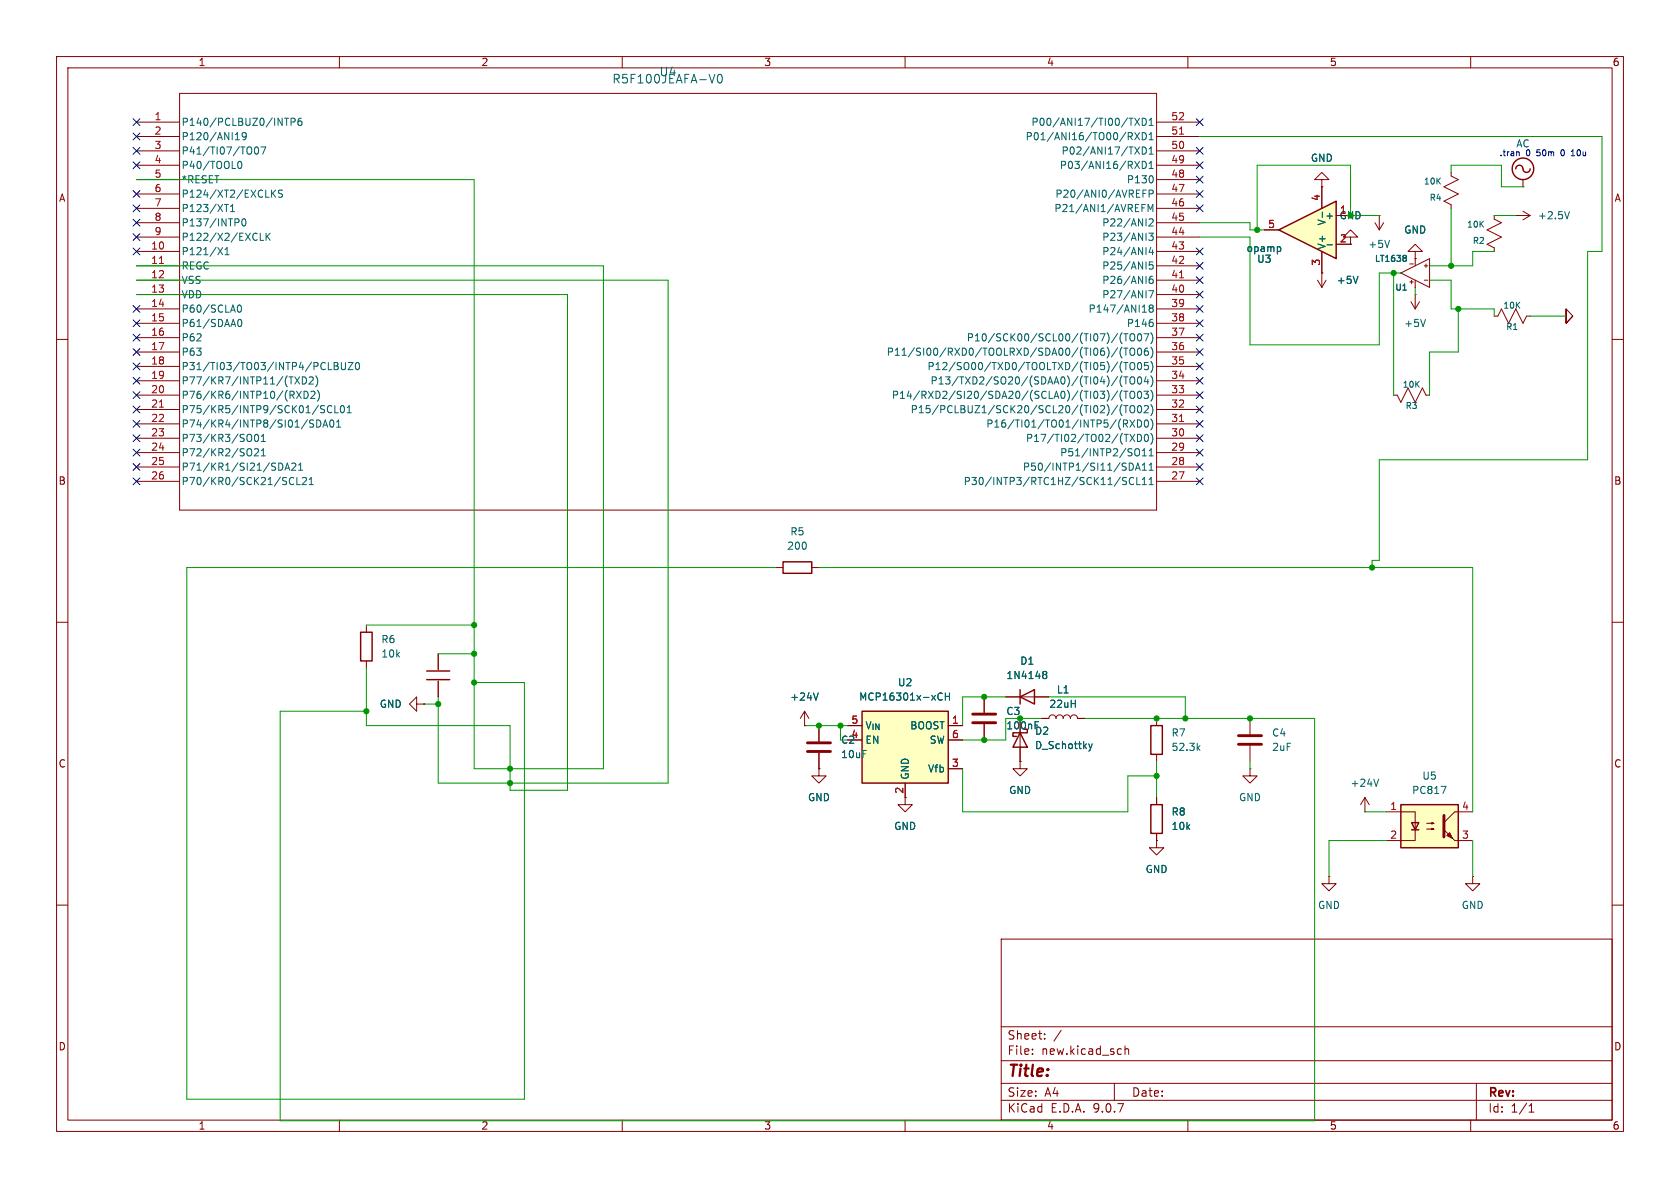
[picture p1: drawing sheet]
<svg xmlns="http://www.w3.org/2000/svg" width="297mm" height="210mm" viewBox="0 0 297 210" stroke-linecap="round" stroke-linejoin="round" font-family="sans-serif">
<g fill="none" stroke="#840000" stroke-width=".18">
<path d="M10 10h277v190h-277zM12 12h273v186h-273zM60 10v2M110 10v2M160 10v2M210 10v2M260 10v2M250.2 44.5h1.3l-1.3-1.3-1.3 1.3h1.3v1.2M250.2 45.7h.1M276.9 54.6v2.6l1.2-1.3-1.2-1.3v2.6l1.2-1.3M276.9 55.9h.1M10 60h2"/>
<path d="M285 60h2M10 110h2M285 110h2M221 127v2.8M221 131.8v2.8M10 160h2M177 166h108v32h-108zM285 160h2M60 198v2M110 198v2M160 198v2M177 194.5h108"/>
<path d="M177 191.5h108M177 187.5h108M177 181.5h108M182.5 186.3v.1M182.5 185.5v.1M184.7 183.6v.1M184.7 182.8v.1M187.6 182.1l-1.3 2M197 191.5v3M198.9 184.9v1.5M198.9 185.5l.2-.1 .4 .1v.9M210 198v2"/>
<path d="M260 198v2M261 191.5v6.5M270.3 196.6h.9M270.3 195.5l.4-.4v1.5"/>
</g>
<path d="M218.9 130h4.1M218.9 131.6h4.1" fill="none" stroke="#840000" stroke-width=".51"/>
<path d="M247.6 142.2h10.2v7.7h-10.2z" fill="#ffffc2"/>
<g fill="none" stroke="#840000" stroke-width=".25">
<path d="M268 29.8a.67 .67 0 0 1 .7-.6 .67 .67 0 0 1 .6 .9 .64 .64 0 0 0 .7 .4 .64 .64 0 0 0 .5-.7M138.4 99.3h5.1v2h-5.1zM180.3 123.2l2.6-1.3v2.6zM180.3 121.9v2.6M203.5 128.3h2v5.1h-2zM247.6 142.2h10.2v7.7h-10.2zM249.6 145.4h1.2l-.6 1.3zM249.6 146.7h1.2"/>
<circle cx="269.2" cy="29.8" r="1.9"/>
</g>
<g fill="none" stroke="#840000" stroke-width=".18">
<path d="M31.7 16.5h172.8v73.7h-172.8zM24.1 21.6h7.6M24.1 24.1h7.6M24.1 26.7h7.6M24.1 29.2h7.6M24.1 31.8h7.6M24.1 34.3h7.6M24.1 36.8h7.6M24.1 39.4h7.6M204.5 21.6h7.6M204.5 24.1h7.6M204.5 26.7h7.6"/>
<path d="M204.5 29.2h7.6M204.5 31.8h7.6M204.5 34.3h7.6M204.5 36.8h7.6M204.5 39.4h7.6M233.7 31.8h1.2l-1.2-1.3-1.3 1.3h1.3v1.2M233.7 33h.1M256.5 36.8h.1M256.5 30.5h.1M256.5 30.5v.6l1.3 .7-2.5 1.2 2.5 1.3-2.5 1.3 1.2 .6v.6M264.2 38.1h.1M264.2 38.1v.6l1.2 .7-2.5 1.2 2.5 1.3-2.5 1.3 1.3 .6v.7"/>
<path d="M268 38.1h.1M268 38.1h2.5M269.2 33h.1M269.2 37.3l1.3 .8M269.2 31.8v1.2M270.5 38.1l-1.3 .8M24.1 41.9h7.6M24.1 44.5h7.6M24.1 47h7.6M24.1 49.5h7.6M24.1 52.1h7.6M24.1 54.6h7.6"/>
<path d="M24.1 57.2h7.6M24.1 59.7h7.6M204.5 41.9h7.6M204.5 44.5h7.6M204.5 47h7.6M204.5 49.5h7.6M204.5 52.1h7.6M204.5 54.6h7.6M204.5 57.2h7.6M204.5 59.7h7.6M264.2 44.5h.1M24.1 62.2h7.6"/>
<path d="M24.1 64.8h7.6M24.1 67.3h7.6M24.1 69.9h7.6M24.1 72.4h7.6M24.1 74.9h7.6M24.1 77.5h7.6M204.5 62.2h7.6M204.5 64.8h7.6M204.5 67.3h7.6M204.5 69.9h7.6M204.5 72.4h7.6M204.5 74.9h7.6"/>
<path d="M204.5 77.5h7.6M24.1 80h7.6M24.1 82.6h7.6M24.1 85.1h7.6M204.5 80h7.6M204.5 82.6h7.6M204.5 85.1h7.6M137.2 100.3h1.2M143.5 100.3h1.3M142.2 128.3h.1M142.2 125.7l-.7 1.3M142.2 125.7l.8 1.3"/>
<path d="M142.2 125.7v2.6M144.8 135.9v1.3h1.2l-1.2 1.2-1.3-1.2h1.3M144.8 135.9h.1M144.8 128.3v2.8M144.8 133.1v2.8M174 123.2v2.8M174 128v2.8M177.8 123.2h7.6M180.3 134.6v1.3h1.3l-1.3 1.3-1.2-1.3h1.2M180.3 134.6h.1M204.5 127v1.3M204.5 133.4v1.2"/>
<path d="M160 141v1.2h1.3l-1.3 1.3-1.3-1.3h1.3M234.9 154.9v1.3h1.3l-1.3 1.3-1.2-1.3h1.2M234.9 154.9h.1M245.1 143.5h5.1v5.1h-5.1M252.2 145.5h1.3l-.4 .2v-.3l.4 .1M252.2 146.6h1.3l-.4 .1v-.3l.4 .2M257.2 148.6h3.1M260.3 154.9v1.3h1.3l-1.3 1.3-1.2-1.3h1.2M260.3 154.9h.1M260.3 143.5h-3.1l-1.9 1.9"/>
</g>
<path d="M142.7 131.3h4.1M142.7 132.8h4.1M172 126.2h4M172 127.8h4M255.3 144.1v3.9" fill="none" stroke="#840000" stroke-width=".51"/>
<g fill="#840000" stroke="#840000" stroke-width=".18">
<path d="M255.8 147.7l.5-.5 .5 1z"/>
<path d="M255.3 146.7l1.9 1.9z"/>
</g>
<g fill="none" stroke="#006464" stroke-width=".18">
<path d="M126.4 13.1l-.5 1.6M127 13.3l.2-.2a.83 .83 0 0 1 .6 .7 .83 .83 0 0 1-.3 .8l-.2 .1a.82 .82 0 0 1-.3-1.4zM39.7 36.1h.7M40.8 37.4h.7M40.8 36.5l.3-.4v1.3M41.6 24.7h.7M42.1 28.6l.2-.1a.68 .68 0 0 1 .5 .7 .68 .68 0 0 1-.5 .6l-.2-.1-.1-.4zM42.1 38.7l.2 .2-.2 .4M42.9 38.7h.2a.68 .68 0 0 1 .4 .6 .68 .68 0 0 1-.4 .6 .84 .84 0 0 1-.2-1.2zM43.5 24l-.2 .2h-.4l-.1-.2 .1-.5 .4-.1 .2 .2a.84 .84 0 0 1-.3 1.1h-.3M45.2 26h.1a.68 .68 0 0 1 .4 .6 .68 .68 0 0 1-.4 .6 .84 .84 0 0 1-.1-1.2zM46.1 26h.9l-.6 1.2"/>
<path d="M48 33.6v1.3M48.2 34.1l.5 .8M48.7 33.6l-.7 .7M49.9 33.7l-.4-.1-.2 .1v.4l.5 .2 .1 .3-.2 .3-.5-.1M50.3 20.9h.7M50.7 20.9v1.3M51.5 21.6l.6-.1 .1-.2-.1-.3-.6-.1v1.3M53.3 20.9l-.4 .1a.86 .86 0 0 0 0 1.2l.4-.2 .1-.4-.3-.2h-.3l-.1 .2M199.6 20.9h.7M199.8 24.1l.4 .6M200.1 23.6v.4M200.6 26l.9 1.2"/>
<path d="M200.6 28.5l.9 1.3M200.6 20.9l.9 1.3M200.6 23.4l.9 1.3M201.5 26l-.9 1.2M201.5 28.5l-.9 1.3M201.5 20.9l-.9 1.3M201.5 23.4l-.9 1.3M201.9 36.1h.6M201.9 36.7h.4M201.9 20.9a.64 .64 0 0 1 .8 .6 .64 .64 0 0 1-.8 .7zM201.9 23.4a.64 .64 0 0 1 .8 .7 .64 .64 0 0 1-.8 .6zM201.9 26a.64 .64 0 0 1 .8 .6 .64 .64 0 0 1-.8 .6z"/>
<path d="M201.9 28.5a.64 .64 0 0 1 .8 .7 .64 .64 0 0 1-.8 .6zM202.1 33.6h.6M202.1 34.2h.4M203 37.4v-1.3l.4 .9 .4-.9v1.3M203.1 34.3l.7-.1 .1-.2-.1-.3-.7-.1v1.3M203.1 22.2h.8M203.1 24.7h.8M203.1 27.2h.8M203.1 29.8h.8M203.1 38.8l.5-.1 .3 .3-.8 .9h.8M203.1 21.3l.4-.4v1.3M203.1 23.8l.4-.4v1.3"/>
<path d="M203.1 26.3l.4-.3v1.2M203.1 28.9l.4-.4v1.3M203.8 31.2l.1 .3-.1 .7M277.5 37.4l-.5 1.3M38.5 43.8l.9 1.2M39.4 43.8l-.9 1.2M39.8 45h.7M39.8 44.1l.3-.3v1.2M42.1 56.6l.2-.1a.68 .68 0 0 1 .5 .6 .68 .68 0 0 1-.5 .6l-.2-.1-.1-.4zM42.1 54l.2-.1a.68 .68 0 0 1 .4 .7 .68 .68 0 0 1-.4 .6 .84 .84 0 0 1-.2-1.2zM46 41.2v1.3h.6M47 41.2v1.3"/>
<path d="M47.2 41.8l.6 .7M47.8 41.2l-.8 .7M198.4 58.8a1.46 1.46 0 0 0 0 2M198.7 59h.7M199 59v1.3M199.8 59.2l.3-.2a.43 .43 0 0 1 .5 .4v.4a.42 .42 0 0 1-.4 .5 .42 .42 0 0 1-.4-.5zM201.3 59.1l.1-.1a.68 .68 0 0 1 .4 .6 .68 .68 0 0 1-.4 .7 .84 .84 0 0 1-.1-1.2zM201.9 55.2h.8M202.2 59h.9l-.6 1.3M203.1 41.2h.8l-.4 .5 .3 .1v.6l-.2 .1-.5-.1M203.1 51.4h.8l-.5 1.2M203.4 54.5l-.3-.3 .3-.3h.2l.3 .3-.3 .3"/>
<path d="M203.4 54.5l-.3 .2 .1 .4 .2 .1 .4-.1 .1-.2v-.2l-.3-.2M203.4 54.5h.2M203.5 43.7l-.4 .9h.8M203.5 58.8a1.46 1.46 0 0 1 0 2M203.8 48.8l-.4 .1a.86 .86 0 0 0 0 1.2l.4-.1 .1-.4-.3-.3-.3 .1-.2 .2M203.8 57l.1 .2-.1 .5M203.8 44.2v.8M203.8 46.3h-.6l-.1 .6 .2-.1h.5l.1 .2-.1 .4-.2 .2-.5-.2M44.3 76.8a.9 .9 0 0 1 0 1.2M44.3 79.4a.9 .9 0 0 1 0 1.1M45 79.4l.5-.1 .2 .4-.8 .9h.8M45.2 76.8h.1a.68 .68 0 0 1 .4 .6 .68 .68 0 0 1-.4 .6 .84 .84 0 0 1-.1-1.2z"/>
<path d="M46.2 79.7l.4-.4v1.3M46.2 78h.7M46.2 77.1l.4-.3v1.2M52.1 66.6l.9 1.3M52.4 69.2l.9 1.2M53 66.6l-.9 1.3M53.3 69.2l-.9 1.2M53.5 66.6a.64 .64 0 0 1 .7 .7 .64 .64 0 0 1-.7 .6zM53.8 69.2a.64 .64 0 0 1 .7 .6 .64 .64 0 0 1-.7 .6zM54.7 66.7l.4-.1 .3 .4-.8 .9h.8M55 69.3l.4-.1 .3 .3-.8 .9h.8M55 74.8l.3 .2 .1 .3-.2 .2h-.3"/>
<path d="M55 74.2l.4 .1M55.8 66.4a1.46 1.46 0 0 1 0 2M56 74.2a.64 .64 0 0 1 .7 .7 .64 .64 0 0 1-.7 .6zM56.1 69a1.46 1.46 0 0 1 0 1.9M56.8 72.2l.5 .2 .1 .2-.1 .3-.5 .1M56.8 71.8h.6M57.1 75.5l.4-1.3 .4 1.3M57.2 75.1h.6M58 65.3h.7M58.4 74.4l.2-.2a.68 .68 0 0 1 .4 .7 .68 .68 0 0 1-.4 .6l-.2-.1-.1-.4zM58.7 71.8a.6 .6 0 0 0-.9 .4 .6 .6 0 0 0 .6 .8l.3-.2M59.1 64.1h.4l.2 .2-.2 .4 .2 .1 .1 .3-.2 .2h-.5z"/>
<path d="M59.1 64.7h.4M59.2 71.7v1.3h.6M59.5 75.5h.7M59.5 74.6l.4-.4v1.3M60.3 64.1v1l.3 .2h.4l.1-.2v-1M60.3 71.8l.2-.1a.68 .68 0 0 1 .4 .6 .68 .68 0 0 1-.4 .7 .84 .84 0 0 1-.2-1.2zM61.4 73h.7M61.4 72.1l.3-.4v1.3M61.6 64.1h.8l-.8 1.2h.8M63 64.1h.1a.68 .68 0 0 1 .5 .6 .68 .68 0 0 1-.5 .6 .84 .84 0 0 1-.1-1.2zM194.5 69.2h.8l-.4 .4M195.2 69.7l.1 .2-.1 .5"/>
<path d="M195.8 69a1.47 1.47 0 0 1-.1 1.9M197.6 61.5l-1.1 1.6M197.6 66.6l-1.1 1.6M197.6 69.1l-1.1 1.6M197.6 71.6l-1.1 1.7M198.4 61.4a1.46 1.46 0 0 0 0 1.9M198.4 63.9a1.46 1.46 0 0 0 0 1.9M198.4 66.4a1.46 1.46 0 0 0 0 2M198.4 69a1.46 1.46 0 0 0 0 1.9M198.4 71.5a1.46 1.46 0 0 0 0 2M198.6 74.2h.5l.2 .3-.1 .3-.6 .1M198.7 64.1h.7"/>
<path d="M198.7 66.6h.7M198.7 69.2h.7M198.7 71.7h.7M198.7 61.5h.7M198.9 74.9l.4 .6M199 61.5v1.3M199 64.1v1.2M199 66.6v1.3M199 69.2v1.2M199 71.7v1.3M199.8 74.2l.8 1.3M199.8 76.8l.8 1.2"/>
<path d="M199.8 64.3l.3-.2a.43 .43 0 0 1 .5 .4v.4a.42 .42 0 0 1-.4 .5 .42 .42 0 0 1-.4-.5zM199.8 66.8l.3-.2a.43 .43 0 0 1 .5 .4v.5a.42 .42 0 0 1-.4 .4 .42 .42 0 0 1-.4-.4zM199.8 69.3l.3-.1a.43 .43 0 0 1 .5 .4v.4a.42 .42 0 0 1-.4 .4 .42 .42 0 0 1-.4-.4zM199.8 71.9l.3-.2a.43 .43 0 0 1 .5 .4v.4a.42 .42 0 0 1-.4 .5 .42 .42 0 0 1-.4-.5zM199.8 61.7l.3-.2a.43 .43 0 0 1 .5 .5v.4a.42 .42 0 0 1-.4 .4 .42 .42 0 0 1-.4-.4zM200.6 74.2l-.8 1.3M200.6 76.8l-.8 1.2M201.1 74.2a.64 .64 0 0 1 .7 .7 .64 .64 0 0 1-.7 .6zM201.1 76.8a.64 .64 0 0 1 .7 .6 .64 .64 0 0 1-.7 .6zM201.2 79.3l.1 .1a.81 .81 0 0 1-.1 1.2M201.3 64.1h.1a.68 .68 0 0 1 .4 .6 .68 .68 0 0 1-.4 .6 .84 .84 0 0 1-.1-1.2zM201.3 66.7l.1-.1a.68 .68 0 0 1 .4 .7 .68 .68 0 0 1-.4 .6 .84 .84 0 0 1-.1-1.2z"/>
<path d="M201.3 69.2h.1a.68 .68 0 0 1 .4 .6 .68 .68 0 0 1-.4 .6 .84 .84 0 0 1-.1-1.2zM201.3 71.8l.1-.1a.68 .68 0 0 1 .4 .6 .68 .68 0 0 1-.4 .7 .84 .84 0 0 1-.1-1.2zM201.3 61.6l.1-.1a.68 .68 0 0 1 .4 .7 .68 .68 0 0 1-.4 .6 .84 .84 0 0 1-.1-1.2zM201.9 79.7l.4-.4v1.3M202.2 69.2h.8l-.4 .4 .4 .2v.5l-.2 .1-.6-.1M202.3 71.8l.5-.1 .2 .4-.8 .9h.8M202.4 74.4l.2-.2a.68 .68 0 0 1 .4 .7 .68 .68 0 0 1-.4 .6l-.2-.1-.1-.4zM202.4 76.9l.2-.1a.68 .68 0 0 1 .4 .6 .68 .68 0 0 1-.4 .6l-.2-.1-.1-.3zM202.6 66.6l-.3 .9h.8M202.9 61.5l-.4 .1a.86 .86 0 0 0 0 1.2l.5-.1v-.4l-.2-.3h-.3l-.2 .3M202.9 67v.9M203 64.1h-.6l-.1 .6 .2-.1h.4l.1 .2v.4l-.2 .1-.5-.1"/>
<path d="M203.1 79.7l.4-.4v1.3M203.5 76.6a1.46 1.46 0 0 1 0 1.9M203.5 61.4a1.46 1.46 0 0 1 0 1.9M203.5 63.9a1.46 1.46 0 0 1 0 1.9M203.5 66.4a1.46 1.46 0 0 1 0 2M203.5 69a1.46 1.46 0 0 1 0 1.9M203.5 71.5a1.46 1.46 0 0 1 0 2M203.5 74.1a1.46 1.46 0 0 1 0 1.9M46.2 80.6h.7M49.3 81.9a.64 .64 0 0 1 .7 .6 .64 .64 0 0 1-.7 .6M50.4 83.1l.4-1.2 .4 1.2M50.5 82.8h.6"/>
<path d="M51.3 85.5l.3 .2 .3-.2M51.6 82l.5-.1 .2 .3-.8 .9h.8M51.9 84.5l-.3-.1-.3 .2M52.5 84.4v1.3h.6M52.8 83.1h.7M52.8 82.2l.3-.3v1.2M53.5 84.5l.4-.1 .3 .4-.8 .9h.8M54.7 85.7h.7M54.7 84.8l.3-.4v1.3M198.6 84.5h.6M198.6 84.9l.4 .2 .2 .2-.2 .3-.4 .1M199.6 81.9a.64 .64 0 0 1 .8 .6 .64 .64 0 0 1-.8 .6"/>
<path d="M200.4 84.5a.6 .6 0 0 0-.8 .4 .6 .6 0 0 0 .6 .8l.2-.2M200.7 83.1l.5-1.2 .4 1.2M200.9 82.8h.6M201 84.4v1.3h.6M201.9 80.6h.8M201.9 83.1h.8M201.9 85.7h.8M201.9 82.2l.4-.3v1.2M201.9 84.8l.4-.4v1.3M203.1 80.6h.8M203.1 83.1h.8M203.1 85.7h.8"/>
<path d="M203.1 82.2l.4-.3v1.2M203.1 84.8l.4-.4v1.3M184.5 119.2h.1M184.5 118.8l.3-.1 .2 .1 .1 .2-.3 .2M184.6 119.2h.2M184.6 119.2l-.1 .1M184.8 119.2l.3 .3-.1 .3-.2 .2-.3-.1M144.7 122.5l-.5 1.3M183 128.2h.4M183 127.6h.6M211.8 132.2l.3 .5M212.1 131.8l-.4 .5"/>
<path d="M254.8 139h.8l-.5 1.3"/>
</g>
<path d="M208.5 23.7h.7M28.2 46.6h.7M208.5 49.1h.7M28.2 72h.7M208.5 74.5h.7" fill="none" stroke="#a90000" stroke-width=".18"/>
<path d="M152.4 125.7h15.2v12.7h-15.2z" fill="#ffffc2"/>
<path d="M152.4 125.7h15.2v12.7h-15.2z" fill="none" stroke="#840000" stroke-width=".25"/>
<g fill="none" stroke="#840000" stroke-width=".18">
<path d="M243.1 39.4l.7 1.2M243.8 38.1h.1M243.8 38.1v2.5M244.6 39.4l-.8 1.2M232.9 49.5l.8 1.3M233.7 48.3h.1M233.7 48.3v2.5M234.4 49.5l-.7 1.3M238.8 41.9h1.2l-1.2-1.3-1.3 1.3h1.3v1.3M238.8 43.2h.1M247.6 48.3h.1M247.6 48.3l5.1-2.6v5.1z"/>
<path d="M249.2 49.8h.7M249.2 46.7h.7M249.6 49.5v.7M250.2 50.8h.1M250.2 45.7h.1M250.2 45.7v1.3M250.2 49.5v1.3M251.8 49.5h.6M251.8 47h.6M252.1 46.7v.6M252.7 49.5h.1M252.7 47h.1"/>
<path d="M149.9 128.3h2.5M149.9 130.8h2.5M160 138.4v2.6M167.6 128.3h2.6M167.6 130.8h2.6M167.6 135.9h2.6M184.1 127h1.3a.64 .64 0 0 1 .7-.6 .64 .64 0 0 1 .6 .6 .64 .64 0 0 1 .6-.6 .64 .64 0 0 1 .7 .6 .64 .64 0 0 1 .6-.6 .64 .64 0 0 1 .6 .6 .64 .64 0 0 1 .7-.6 .64 .64 0 0 1 .6 .6h1.3"/>
</g>
<path d="M240.1 48.8l-.4 1.3M245.7 42.5l-.5 1.3M248.4 45.1l.2 .2-.2 .3 .2 .1v.3l-.2 .2M165.9 123.6l.3 .2 .4-.2M166.6 122.6l-.4-.1-.3 .2M167.1 122.5v1.3M167.1 123.1h.8M167.9 122.5v1.3" fill="none" stroke="#006464" stroke-width=".18"/>
<path d="M226.1 40.6l10.1-5v10.1z" fill="#ffffc2"/>
<path d="M226.1 40.6l10.1-5v10.1zM63.8 111.8h2v5h-2zM75.4 118.6h4.1M75.4 120.1h4.1M180.3 129.5l1.3 2.6h-2.5zM181 128.9h.6v.6h-2.5v.7h.6M203.5 142.2h2v5.1h-2z" fill="none" stroke="#840000" stroke-width=".25"/>
<g fill="none" stroke="#840000" stroke-width=".18">
<path d="M233.7 33h.1M233.7 33v3.8M223.5 40.6h2.6M233.7 48.3h.1M233.7 44.5v3.8M236.2 43.2h2.6M238.8 43.2h.1M247.6 48.3h.1M249.4 53.3l.8 1.3M250.2 50.8h.1M250.2 52.1h.1M250.2 45.7h.1"/>
<path d="M250.2 52.1v2.5M251 53.3l-.8 1.3M252.7 49.5h.1M252.7 47h.1M264.2 55.9h.6l.6-1.3 1.3 2.6 1.3-2.6 1.2 2.6 .7-1.3h.6M264.2 55.9h.1M270.5 55.9h.1M246.4 69.9h.6l.6 1.2 1.3-2.5 1.3 2.5 1.3-2.5 .6 1.3h.6M246.4 69.9h.1M252.7 69.9h.1M64.8 110.5v1.3M64.8 116.8v1.3"/>
<path d="M77.5 115.6v2.8M73.7 124.5v-1.3l-1.3 1.3 1.3 1.2v-1.2h1.2M74.9 124.5h.1M77.5 120.4v2.8M142.2 128.3h.1M144.8 135.9h.1M144.8 128.3v2.8M144.8 133.1v2.8M149.9 128.3h2.5M149.9 130.8h2.5M160 138.4v2.6M167.6 128.3h2.6"/>
<path d="M167.6 130.8h2.6M167.6 135.9h2.6M174 123.2v2.8M174 128v2.8M177.8 123.2h2.5M180.3 134.6h.1M180.3 127v7.6M182.9 123.2h2.5M184.1 127h1.3M190.5 127h1.3M221 135.9v1.3h1.2l-1.2 1.2-1.3-1.2h1.3M221 135.9h.1"/>
<path d="M204.5 148.6v1.3h1.2l-1.2 1.2-1.3-1.2h1.3M204.5 148.6h.1M204.5 141v1.2M204.5 147.3v1.3M241.3 143.5h.1M241.3 141l-.8 1.2M241.3 141l.8 1.2M241.3 141v2.5"/>
</g>
<g fill="none" stroke="#006464" stroke-width=".18">
<path d="M226.2 43.6l.2 .3v.3l-.2 .3M234.6 43.3h1M240.1 48.8l-.4 1.3M248.4 45.1l.2 .2-.2 .3 .2 .1v.3l-.2 .2M252 56.5l-.4 1.2M184.5 119.2h.1M184.5 118.8l.3-.1 .2 .1 .1 .2-.3 .2M184.6 119.2h.2M184.6 119.2l-.1 .1M184.8 119.2l.3 .3-.1 .3-.2 .2-.3-.1M144.7 122.5l-.5 1.3M165.9 123.6l.3 .2 .4-.2"/>
<path d="M166.6 122.6l-.4-.1-.3 .2M167.1 122.5v1.3M167.1 123.1h.8M167.9 122.5v1.3M183 128.2h.4M183 127.6h.6M192.5 131.5l.3 .8M192.8 132.3l-.3 .5M193.1 131.5l-.3 .8M243.7 137.7l-.4 1.3"/>
</g>
<g fill="none" stroke="#009600" stroke-width=".18">
<path d="M24.1 31.8h59.7v104.1h22.9v-88.9h-82.6M212.1 24.1h71.1v20.4h-2.5v36.8h-36.9v17.8h-1.2v1.2M212.1 39.4h8.9v1.2h2.5M243.8 38.1h-5v-8.9h-16.6v11.4M256.5 30.5v-1.3h8.9v3.8h3.8M256.5 36.8v10.2M264.2 38.1h3.8M24.1 52.1h76.2v87.6h-10.1v-11.4h-25.4v-10.2M24.1 49.5h94v88.9h-40.6v-15.2M212.1 41.9h8.9v19.1h22.8v-12.7h3.8M246.4 48.3v21.6M250.2 50.8v1.3"/>
<path d="M252.7 49.5h3.8v5.1h7.7v1.3M257.8 54.6v7.6h-5.1v7.7M264.2 44.5h-3.9v2.5h-7.6M270.5 55.9h6.4M64.8 110.5h19M77.5 115.6h6.3M137.2 100.3h-104.2v94h59.7v-73.6h-8.9M144.8 100.3h115.5v43.2M64.8 125.7h-15.3v72.4h182.9v-71.1h-40.6M74.9 124.5h2.6M142.2 128.3h7.7M148.6 128.3v2.5"/>
<path d="M170.2 135.9v7.6h29.2v-6.3h5.1M177.8 123.2h-7.6v5.1M177.8 127v3.8h-7.6M180.3 127h3.8M185.4 123.2h24.1v3.8M204.5 134.6v6.4M221 134.6v1.3M241.3 143.5h3.8M245.1 148.6h-10.2v6.3M260.3 148.6v6.3"/>
</g>
<g fill="none" stroke="#000084" stroke-width=".18">
<path d="M23.5 21l1.2 1.2M23.5 28.6l1.2 1.2M23.5 26.1l1.2 1.2M23.5 23.5l1.2 1.2M23.5 33.7l1.2 1.2M23.5 36.2l1.2 1.2M23.5 38.8l1.2 1.2M24.7 21l-1.2 1.2M24.7 28.6l-1.2 1.2M24.7 26.1l-1.2 1.2M24.7 23.5l-1.2 1.2M24.7 33.7l-1.2 1.2"/>
<path d="M24.7 36.2l-1.2 1.2M24.7 38.8l-1.2 1.2M211.5 33.7l1.2 1.2M211.5 36.2l1.2 1.2M211.5 26.1l1.2 1.2M211.5 31.1l1.2 1.3M211.5 21l1.2 1.2M211.5 28.6l1.2 1.2M212.7 33.7l-1.2 1.2M212.7 36.2l-1.2 1.2M212.7 26.1l-1.2 1.2M212.7 31.1l-1.2 1.3"/>
<path d="M212.7 21l-1.2 1.2M212.7 28.6l-1.2 1.2M23.5 54l1.2 1.2M23.5 41.3l1.2 1.2M23.5 43.8l1.2 1.3M23.5 59.1l1.2 1.2M23.5 56.5l1.2 1.3M24.7 54l-1.2 1.2M24.7 41.3l-1.2 1.2M24.7 43.8l-1.2 1.3M24.7 59.1l-1.2 1.2M24.7 56.5l-1.2 1.3"/>
<path d="M211.5 43.8l1.2 1.3M211.5 46.4l1.2 1.2M211.5 54l1.2 1.2M211.5 56.5l1.2 1.3M211.5 51.5l1.2 1.2M211.5 48.9l1.2 1.2M211.5 59.1l1.2 1.2M212.7 43.8l-1.2 1.3M212.7 46.4l-1.2 1.2M212.7 54l-1.2 1.2M212.7 56.5l-1.2 1.3M212.7 51.5l-1.2 1.2"/>
<path d="M212.7 48.9l-1.2 1.2M212.7 59.1l-1.2 1.2M23.5 64.2l1.2 1.2M23.5 61.6l1.2 1.2M23.5 74.3l1.2 1.2M23.5 79.4l1.2 1.2M23.5 76.9l1.2 1.2M23.5 66.7l1.2 1.2M23.5 69.2l1.2 1.3M23.5 71.8l1.2 1.2M24.7 64.2l-1.2 1.2M24.7 61.6l-1.2 1.2"/>
<path d="M24.7 74.3l-1.2 1.2M24.7 79.4l-1.2 1.2M24.7 76.9l-1.2 1.2M24.7 66.7l-1.2 1.2M24.7 69.2l-1.2 1.3M24.7 71.8l-1.2 1.2M211.5 69.2l1.2 1.3M211.5 61.6l1.2 1.2M211.5 64.2l1.2 1.2M211.5 66.7l1.2 1.2M211.5 79.4l1.2 1.2M211.5 76.9l1.2 1.2"/>
<path d="M211.5 74.3l1.2 1.2M211.5 71.8l1.2 1.2M212.7 69.2l-1.2 1.3M212.7 61.6l-1.2 1.2M212.7 64.2l-1.2 1.2M212.7 66.7l-1.2 1.2M212.7 79.4l-1.2 1.2M212.7 76.9l-1.2 1.2M212.7 74.3l-1.2 1.2M212.7 71.8l-1.2 1.2M23.5 81.9l1.2 1.3M23.5 84.5l1.2 1.2"/>
<path d="M24.7 81.9l-1.2 1.3M24.7 84.5l-1.2 1.2M211.5 84.5l1.2 1.2M211.5 81.9l1.2 1.3M212.7 84.5l-1.2 1.2M212.7 81.9l-1.2 1.3"/>
</g>
<path d="M268.5 26.9l.1 .6M277.8 27.5h.6M278.1 26.5l-.3 .3" fill="none" stroke="#0000c2" stroke-width=".18"/>
<g fill="#009600" stroke="#009600" stroke-width=".18">
<circle cx="257.8" cy="54.6" r=".46"/>
<circle cx="256.5" cy="47" r=".46"/>
<circle cx="222.2" cy="40.6" r=".46"/>
<circle cx="242.6" cy="100.3" r=".46"/>
<circle cx="221" cy="127" r=".46"/>
<circle cx="246.4" cy="48.3" r=".46"/>
<circle cx="174" cy="130.8" r=".46"/>
<circle cx="204.5" cy="137.2" r=".46"/>
<circle cx="148.6" cy="128.3" r=".46"/>
<circle cx="174" cy="123.2" r=".46"/>
<circle cx="204.5" cy="127" r=".46"/>
<circle cx="209.5" cy="127" r=".46"/>
<circle cx="180.3" cy="127" r=".46"/>
<circle cx="144.8" cy="128.3" r=".46"/>
<circle cx="83.8" cy="115.6" r=".46"/>
<circle cx="83.8" cy="110.5" r=".46"/>
<circle cx="90.2" cy="135.9" r=".46"/>
<circle cx="77.5" cy="124.5" r=".46"/>
<circle cx="64.8" cy="125.7" r=".46"/>
<circle cx="83.8" cy="120.7" r=".46"/>
<circle cx="90.2" cy="138.4" r=".46"/>
</g>
<text font-size="2.8" fill="#840000" x="178" y="190.9">Title:</text>
<g font-size="2.1" fill="#006464">
<text x="108.2" y="15">R5F100JEAFA-V0</text>
<text x="116.5" y="13.7">U4</text>
</g>
<g font-size="2.1" fill="#840000">
<text x="178" y="184">Sheet:</text>
<text x="178" y="186.7">File:</text>
<text x="184.1" y="186.7">new.kicad_sch</text>
<text x="178" y="196.9">KiCad</text>
<text x="178" y="194.1">Size:</text>
<text x="184.7" y="194.1">A4</text>
<text x="185.7" y="196.9">E.D.A.</text>
<text x="193.3" y="196.9">9.0.7</text>
<text x="200" y="194.1">Date:</text>
<text x="263" y="194.3">Rev:</text>
<text x="263" y="196.9">Id:</text>
<text x="267.1" y="196.9">1/1</text>
</g>
<g font-size="1.8" fill="#840000">
<text x="35" y="11.9">1</text>
<text x="85" y="11.9">2</text>
<text x="135" y="11.9">3</text>
<text x="185" y="11.9">4</text>
<text x="235" y="11.9">5</text>
<text x="285" y="11.9">6</text>
<text x="10.3" y="35.9">A</text>
<text x="285.3" y="35.9">A</text>
<text x="10.3" y="85.9">B</text>
<text x="285.3" y="85.9">B</text>
<text x="10.3" y="135.9">C</text>
<text x="285.3" y="135.9">C</text>
<text x="10.3" y="185.9">D</text>
<text x="285.3" y="185.9">D</text>
<text x="35" y="199.9">1</text>
<text x="85" y="199.9">2</text>
<text x="135" y="199.9">3</text>
<text x="185" y="199.9">4</text>
<text x="235" y="199.9">5</text>
<text x="285" y="199.9">6</text>
</g>
<g font-size="1.8" fill="#a90000">
<text x="27.2" y="21.3">1</text>
<text x="27.2" y="23.9">2</text>
<text x="207" y="21.3">52</text>
<text x="207" y="23.9">51</text>
<text x="27.2" y="26.4">3</text>
<text x="27.2" y="29">4</text>
<text x="207" y="26.4">50</text>
<text x="207" y="29">49</text>
<text x="27.2" y="31.5">5</text>
<text x="27.2" y="34">6</text>
<text x="207" y="31.5">48</text>
<text x="207" y="34">47</text>
<text x="233.4" y="35.6" transform="rotate(-90 233.4 35.6)">4</text>
<text x="27.2" y="36.6">7</text>
<text x="27.2" y="39.1">8</text>
<text x="27.2" y="41.7">9</text>
<text x="207" y="36.6">46</text>
<text x="207" y="39.1">45</text>
<text x="207" y="41.7">44</text>
<text x="224.1" y="40.4">5</text>
<text x="236.8" y="37.8">1</text>
<text x="26.6" y="44.2">10</text>
<text x="26.6" y="46.7">11</text>
<text x="207" y="44.2">43</text>
<text x="207" y="46.7">42</text>
<text x="233.4" y="47.1" transform="rotate(-90 233.4 47.1)">3</text>
<text x="236.8" y="42.9">2</text>
<text x="26.6" y="49.3">12</text>
<text x="26.6" y="51.8">13</text>
<text x="207" y="49.3">41</text>
<text x="207" y="51.8">40</text>
<text x="26.6" y="54.4">14</text>
<text x="26.6" y="56.9">15</text>
<text x="26.6" y="59.4">16</text>
<text x="207" y="54.4">39</text>
<text x="207" y="56.9">38</text>
<text x="207" y="59.4">37</text>
<text x="26.6" y="62">17</text>
<text x="26.6" y="64.5">18</text>
<text x="207" y="62">36</text>
<text x="207" y="64.5">35</text>
<text x="26.6" y="67.1">19</text>
<text x="26.6" y="69.6">20</text>
<text x="207" y="67.1">34</text>
<text x="207" y="69.6">33</text>
<text x="26.6" y="72.1">21</text>
<text x="26.6" y="74.7">22</text>
<text x="26.6" y="77.2">23</text>
<text x="207" y="72.1">32</text>
<text x="207" y="74.7">31</text>
<text x="207" y="77.2">30</text>
<text x="26.6" y="79.8">24</text>
<text x="26.6" y="82.3">25</text>
<text x="207" y="79.8">29</text>
<text x="207" y="82.3">28</text>
<text x="26.6" y="84.8">26</text>
<text x="207" y="84.8">27</text>
<text x="150.4" y="128">5</text>
<text x="168.2" y="128">1</text>
<text x="168.2" y="130.6">6</text>
<text x="168.2" y="135.6">3</text>
<text x="159.8" y="140.4" transform="rotate(-90 159.8 140.4)">2</text>
<text x="245.7" y="143.3">1</text>
<text x="258.4" y="143.3">4</text>
<text x="245.7" y="148.3">2</text>
<text x="258.4" y="148.3">3</text>
</g>
<g font-size="1.8" fill="#006464">
<text x="32" y="22.5">P140/PCLBUZ0/INTP6</text>
<text x="182.2" y="22.5">P00/ANI17/TI00/TXD1</text>
<text x="32" y="25">P120/ANI19</text>
<text x="32" y="27.5">P41/TI07/TO07</text>
<text x="181.2" y="25">P01/ANI16/TO00/RXD1</text>
<text x="187.6" y="27.5">P02/ANI17/TXD1</text>
<text x="231.6" y="28.8">GND</text>
<text x="32" y="30.1">P40/TOOL0</text>
<text x="32" y="32.6">*RESET</text>
<text x="32" y="35.2">P124/XT2/EXCLKS</text>
<text x="186.5" y="35.2">P20/ANI0/AVREFP</text>
<text x="187.3" y="30.1">P03/ANI16/RXD1</text>
<text x="199.1" y="32.6">P130</text>
<text x="32" y="37.7">P123/XT1</text>
<text x="32" y="40.2">P137/INTP0</text>
<text x="186.3" y="37.7">P21/ANI1/AVREFM</text>
<text x="194.8" y="40.2">P22/ANI2</text>
<text x="234.2" y="39">+</text>
<text x="234.5" y="39.9" transform="rotate(-90 234.5 39.9)">V-</text>
<text x="248.2" y="41.5">GND</text>
<text x="271.8" y="39">+2.5V</text>
<text x="32" y="42.8">P122/X2/EXCLK</text>
<text x="32" y="45.3">P121/X1</text>
<text x="32" y="47.9">REGC</text>
<text x="194.8" y="45.3">P24/ANI4</text>
<text x="194.8" y="47.9">P25/ANI5</text>
<text x="194.8" y="42.8">P23/ANI3</text>
<text x="220.3" y="44.7">opamp</text>
<text x="222.1" y="46.7">U3</text>
<text x="234.5" y="44.2" transform="rotate(-90 234.5 44.2)">V+</text>
<text x="241.8" y="44">+5V</text>
<text x="32" y="50.4">VSS</text>
<text x="32" y="52.9">VDD</text>
<text x="194.8" y="50.4">P26/ANI6</text>
<text x="194.8" y="52.9">P27/ANI7</text>
<text x="236.2" y="50.4">+5V</text>
<text x="32" y="55.5">P60/SCLA0</text>
<text x="32" y="58">P61/SDAA0</text>
<text x="192.3" y="55.5">P147/ANI18</text>
<text x="199.1" y="58">P146</text>
<text x="248.2" y="58">+5V</text>
<text x="32" y="60.6">P62</text>
<text x="32" y="63.1">P63</text>
<text x="32" y="65.6">P31/TI03/TO03/INTP4/PCLBUZ0</text>
<text x="156.7" y="63.1">P11/SI00/RXD0/TOOLRXD/SDA00/(TI06)/(TO06)</text>
<text x="163.9" y="65.6">P12/SO00/TXD0/TOOLTXD/(TI05)/(TO05)</text>
<text x="170.8" y="60.6">P10/SCK00/SCL00/(TI07)/(TO07)</text>
<text x="32" y="68.2">P77/KR7/INTP11/(TXD2)</text>
<text x="32" y="70.7">P76/KR6/INTP10/(RXD2)</text>
<text x="157.6" y="70.7">P14/RXD2/SI20/SDA20/(SCLA0)/(TI03)/(TO03)</text>
<text x="164.4" y="68.2">P13/TXD2/SO20/(SDAA0)/(TI04)/(TO04)</text>
<text x="32" y="73.3">P75/KR5/INTP9/SCK01/SCL01</text>
<text x="32" y="75.8">P74/KR4/INTP8/SI01/SDA01</text>
<text x="160.9" y="73.3">P15/PCLBUZ1/SCK20/SCL20/(TI02)/(TO02)</text>
<text x="174.3" y="75.8">P16/TI01/TO01/INTP5/(RXD0)</text>
<text x="32" y="78.3">P73/KR3/SO01</text>
<text x="32" y="80.9">P72/KR2/SO21</text>
<text x="32" y="83.4">P71/KR1/SI21/SDA21</text>
<text x="180.7" y="83.4">P50/INTP1/SI11/SDA11</text>
<text x="181.3" y="78.3">P17/TI02/TO02/(TXD0)</text>
<text x="187.3" y="80.9">P51/INTP2/SO11</text>
<text x="32" y="86">P70/KR0/SCK21/SCL21</text>
<text x="170.3" y="86">P30/INTP3/RTC1HZ/SCK11/SCL11</text>
<text x="139.6" y="94.8">R5</text>
<text x="139.1" y="97.4">200</text>
<text x="67.3" y="113.9">R6</text>
<text x="67.3" y="116.4">10k</text>
<text x="180.3" y="117.7">D1</text>
<text x="67" y="125.3">GND</text>
<text x="139.6" y="124.1">+24V</text>
<text x="151.8" y="124.1">MCP16301x-xCH</text>
<text x="158.6" y="121.5">U2</text>
<text x="177.8" y="120.2">1N4148</text>
<text x="185.4" y="125.3">22uH</text>
<text x="186.7" y="122.8">L1</text>
<text x="148.6" y="131.7">C2</text>
<text x="150.4" y="130.6">4</text>
<text x="152.9" y="129.1">V_{IN}</text>
<text x="152.9" y="131.7">EN</text>
<text x="160.8" y="129.1">BOOST</text>
<text x="164.3" y="131.7">SW</text>
<text x="177.8" y="126.6">C3</text>
<text x="177.8" y="129.1">100nF</text>
<text x="182.9" y="130.1">D2</text>
<text x="207" y="130.4">R7</text>
<text x="224.8" y="130.4">C4</text>
<text x="148.6" y="134.2">10uF</text>
<text x="160.9" y="137.9" transform="rotate(-90 160.9 137.9)">GND</text>
<text x="164" y="136.8">Vfb</text>
<text x="182.9" y="132.6">D_Schottky</text>
<text x="207" y="132.9">52.3k</text>
<text x="224.8" y="132.9">2uF</text>
<text x="142.7" y="141.8">GND</text>
<text x="178.3" y="140.6">GND</text>
<text x="218.9" y="141.8">GND</text>
<text x="238.7" y="139.3">+24V</text>
<text x="249.5" y="140.6">PC817</text>
<text x="251.4" y="138">U5</text>
<text x="158" y="146.9">GND</text>
<text x="207" y="144.4">R8</text>
<text x="207" y="146.9">10k</text>
<text x="202.4" y="154.5">GND</text>
<text x="232.9" y="160.9">GND</text>
<text x="258.3" y="160.9">GND</text>
</g>
<text font-size="1.8" fill="#0000c2" x="268" y="26.3">AC</text>
<text font-size="1.8" fill="#009600" x="236.7" y="39">GND</text>
<g font-size="1.5" fill="#0000c2">
<text x="265" y="27.8">.tran</text>
<text x="269.7" y="27.8">0</text>
<text x="271.8" y="27.8">50m</text>
<text x="276.3" y="27.8">0</text>
<text x="278.4" y="27.8">10u</text>
</g>
<g font-size="1.5" fill="#006464">
<text x="251.6" y="32.8">10K</text>
<text x="252.6" y="35.7">R4</text>
<text x="259.2" y="40.4">10K</text>
<text x="243" y="46.5">LT1638</text>
<text x="260.3" y="43.3">R2</text>
<text x="246.6" y="51.6">U1</text>
<text x="265.7" y="54.8">10K</text>
<text x="266.2" y="58.5">R1</text>
<text x="247.9" y="68.7">10K</text>
<text x="248.4" y="72.5">R3</text>
</g>
</svg>
